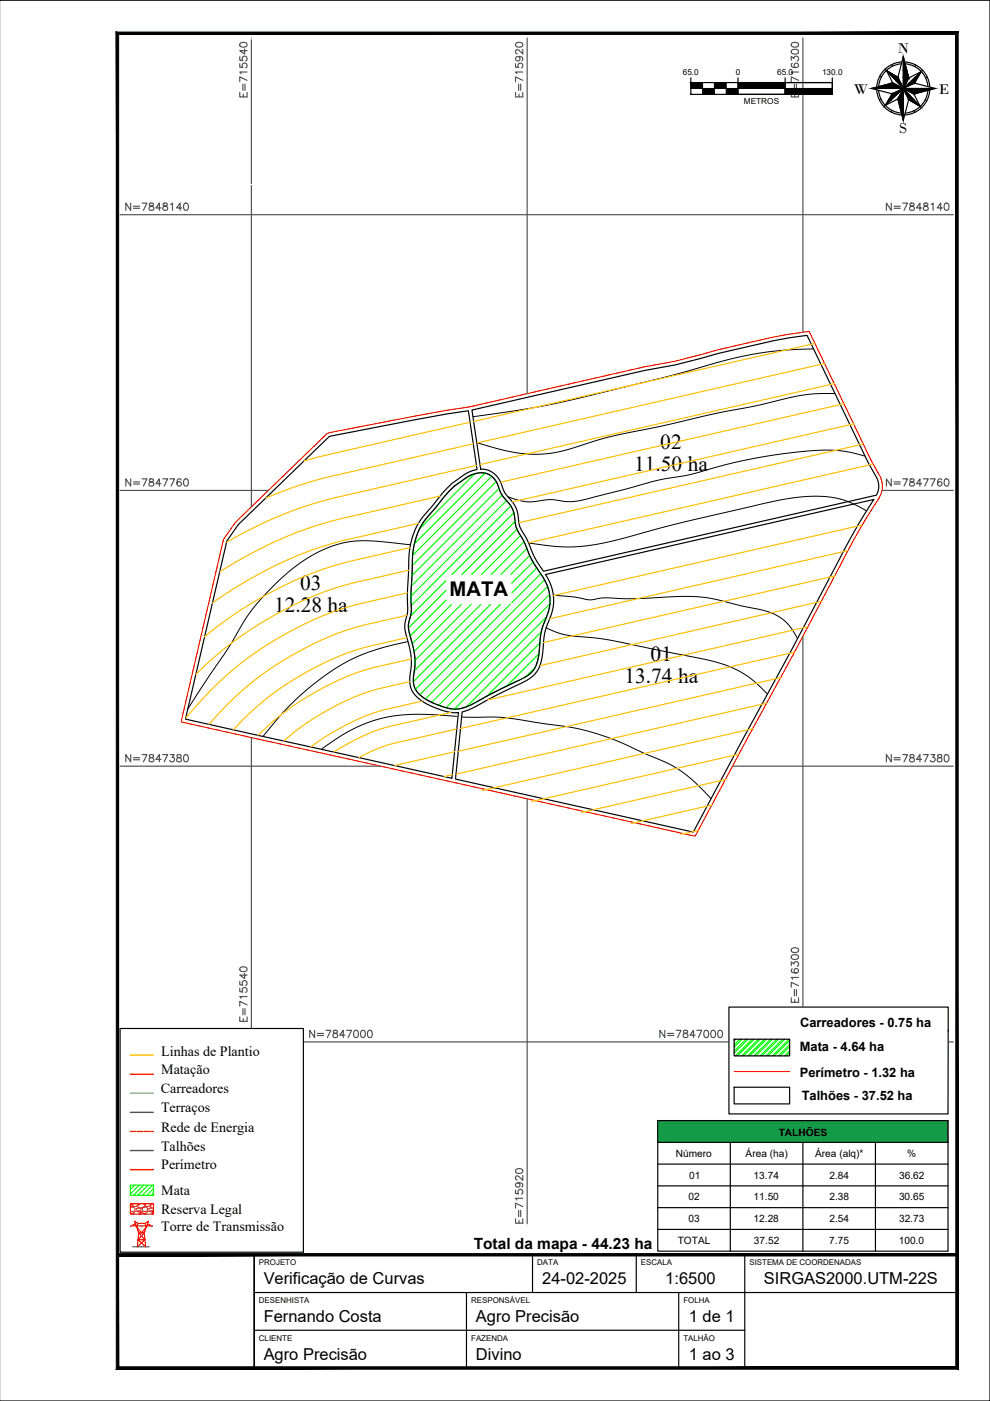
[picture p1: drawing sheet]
<svg xmlns="http://www.w3.org/2000/svg" width="210mm" height="297mm" viewBox="0 0 210 297" stroke-linecap="round" stroke-linejoin="round" font-family="sans-serif">
<!-- layer: App -->
<g fill="none" stroke="#0f0" stroke-width=".25">
<path d="M95.3 104.1l1-1 2.3-1.7 2.1-1 1.2-.2 .9 .1 .9 .3 1 .8 .7 1 1 2.5 1.7 2.1 .6 1 .3 1 .5 3 1.6 2.9 1.6 3.7 3.1 5 .6 1.9 .2 1.6-.2 2.3-1.7 4.7-.7 5.9-.4 1.3-.6 .9-.8 .8-1 .7-6.7 3.2-4.5 2.5-1.8 .7-1.5 .2-2.3-.3-3.2-1.2-1.9-1.2-1.2-1.4-.3-.7-.2-1.1 .4-3.5-.1-1.9-1.3-6.1 .6-3.4-.1-3.5 .4-8.7 .7-3.2 .7-1.9 .9-1.5zM100.6 100.5l-11.6 11.6M102.8 100.3l-14.9 15M104.2 101l-16.7 16.7M105.2 102.1l-17.8 17.8M105.8 103.6l-18.4 18.4M106.5 105l-19.3 19.2M107.4 106.1l-20.3 20.3M108.3 107.3l-21.1 21.1M108.9 108.7l-13 13.1M109.2 110.5l-11.3 11.3M109.6 112.2l-9.6 9.6"/>
<path d="M110.4 113.5l-8.3 8.3M111.1 114.8l-7 7M111.7 116.3l-5.5 5.5M112.3 117.8l-4 4M113 119.2l-4.5 4.5M94.5 123.1l-7.5 7.5M94.5 125.2l-7.9 7.9M94.5 127.3l-7.5 7.5M95.7 128.2l-8.3 8.3M97.8 128.2l-10 10M99.9 128.2l-11.9 11.8M102 128.2l-14.2 14.1"/>
<path d="M104 128.2l-16.4 16.3M106.1 128.2l-18 18M108.2 128.2l-19.2 19.1M113.8 120.4l-5.3 5.3M114.3 138.6l-6.9 6.9M114.5 136.4l-11.3 11.2M114.7 121.7l-6.2 6.1M114.8 134l-15.9 15.9M115.4 122.9l-25.2 25.3M115.9 130.8l-19.6 19.5M116.1 124.4l-24.6 24.5M116.5 126l-23.5 23.5"/>
<path d="M116.6 128l-22 22M113.5 141.5l-2 1.9M28.6 251.3l-1 .9M29.5 251.3l-1.9 1.8M30.5 251.3l-2.2 2.2M31.4 251.3l-2.2 2.2M32.3 251.3l-2.1 2.2M32.6 252l-1.5 1.5M32.6 252.9l-.6 .6"/>
</g>
<path d="M49.9 110.8l19.4-18.8 .4-.2a643.2 643.2 0 0 1 29.4-5.5l37.5-8.5a99.6 99.6 0 0 0 15.5-3.6 127.1 127.1 0 0 1 19.3-3.9h.2l13.1 27.3 2 3.6 .3 1.2 .1 1-.2 1.1-.6 1.2a132.7 132.7 0 0 0-7.7 13.2l-10.2 19.4-10.4 19.2-10.6 19.8-109-24.2 9-38.7z" fill="none" stroke="#f00" stroke-width=".25"/>
<path d="M100.1 86.9l36.6-8.4 6.5-1.1 9.1-2.5 11.6-2.6 7.2-1.2 12.9 26.9 1.9 3.4 .4 1.3v1.1l-.6 1.2-70.5 16.1-1.9-3-1.4-3.5-1.6-2.8-.6-3.2-.4-1.2-2.3-3-1.1-2.7-.7-.9-1.1-.8-1-.4-1.2-.1zM50.8 110.9l19.2-18.4 17.5-3.4 11.8-2 1.8 12.4-1.1 .4-1.2 .5-3.3 2.4-1.5 1.6-4 4.8-1.8 2.7-.9 2.6-.5 2.4-.4 8.7v3.9l-.6 3.1 .2 1.5 1.1 4.8 .1 2.2-.3 3.3 .2 1.4 .4 .9 1.5 1.6 2.3 1.4 3.5 1.2 2.4 .2-1.4 13.9-56.5-12.5 8.8-37.8zM95.3 104.1l1.1-1.1 2.2-1.6 2.1-1 1.2-.2 .9 .1 .9 .3 1 .8 .7 1 1 2.5 1.7 2.1 .6 1 .3 1 .5 3 1.6 2.9 1.6 3.7 3.1 5 .6 1.9 .2 1.6-.2 2.3-1.7 4.7-.7 5.9-.4 1.3-.6 .9-.8 .8-1 .7-6.7 3.2-4.5 2.5-1.8 .7-1.5 .2-2.3-.3-3.2-1.2-1.9-1.2-1.2-1.4-.3-.7-.2-1.1 .4-3.5-.1-1.9-1.3-6.1 .6-3.4-.1-3.5 .4-8.7 .7-3.2 .7-1.9 .9-1.5zM115.7 121.8l69.6-15.9-3.1 5-3.2 5.7a1484.8 1484.8 0 0 1-21.7 40.5l-10.3 19.3-50.4-11.2 1.4-14.3 2.2-.8 4.9-2.6 6.4-3.2 1.8-1.2 1-1.6 .7-2.3 .5-5.1 1.5-4.3 .4-1.9-.1-1.6-.3-1.6-.5-1.5z" fill="none" stroke="#000" stroke-width=".25"/>
<!-- layer: Legenda -->
<path d="M25.5 218.1h38.8v47.4h-38.8zM154.6 213.5h46.4v22.7h-46.4zM155.7 230.5h11.7v3.5h-11.7zM155.7 220.3h11.7v3.6h-11.7z" fill="none" stroke="#000" stroke-width=".25"/>
<path d="M139.5 237.6h61.5l-61.5 4.6zM139.5 242.2h61.5v-4.6z" fill="#139b48" stroke="#139b48" stroke-width=".21"/>
<path d="M139.5 237.6h61.5v27.7h-61.5zM139.5 242.2h61.5M139.5 246.8h61.5M139.5 251.4h61.5M139.5 256h61.5M154.8 242.2v23.1M170.2 242.2v23.1M185.6 242.2v23.1M139.5 260.7h61.5" fill="none" stroke="#000" stroke-width=".25"/>
<!-- layer: Legenda -->
<path d="M155.7 227.2h11.7M27.6 255.2h5v2.2h-5z" fill="none" stroke="#f00" stroke-width=".25"/>
<g fill="none" stroke="#0f0" stroke-width=".25">
<path d="M156.9 220.3l-1.2 1.3M157.3 220.3l-1.6 1.7M158.2 220.3l-2.5 2.6M158.6 220.3l-2.9 3M159.5 220.3l-3.6 3.6M159.9 220.3l-3.5 3.6M160.8 220.3l-3.6 3.6M161.2 220.3l-3.5 3.6M162.1 220.3l-3.6 3.6M162.5 220.3l-3.5 3.6M163.4 220.3l-3.6 3.6M163.8 220.3l-3.5 3.6"/>
<path d="M164.7 220.3l-3.6 3.6M165.1 220.3l-3.5 3.6M166 220.3l-3.6 3.6M166.4 220.3l-3.5 3.6M167.3 220.3l-3.6 3.6M167.4 221.5l-2.4 2.4M167.4 222.8l-1.1 1.1M167.4 220.6l-3.2 3.3M167.4 221.9l-1.9 2M167.4 223.2l-.6 .7M27.6 251.3h5v2.2h-5z"/>
</g>
<!-- layer: MALHA -->
<g fill="none" stroke="#505050" stroke-width=".25">
<path d="M53.3 8.1v99.4M109.3 19.6v.9h1.5v-.9M109.3 13.5v.7l.7 .1a.54 .54 0 0 1 0-.8 .54 .54 0 0 1 .8 .1 .54 .54 0 0 1-.2 .8M109.4 9.2l.6-.2a.66 .66 0 0 1 .8 .6 .89 .89 0 0 1-1.5 0zM109.8 12a.48 .48 0 0 1 .4 .6 .48 .48 0 0 1-.7 .2 .48 .48 0 0 1 0-.7l.3-.1a.72 .72 0 0 1 1 .6l-.2 .3M110 17.8v1.4M110 20v.5M110.4 17.8v1.4M110.8 17l-1.5-.7v1M110.8 15.3h-1.5l.3 .3M110.8 10.4v1.1l-.7-.8-.5-.2-.2 .2-.1 .4 .4 .3M111.8 8.1v75.4"/>
<path d="M170.2 8.1v62.3M25.5 45.5h176.6M25.5 104h31.4M27.7 101.5v1.6l-1-1.6v1.6M28.3 102.2h1.3M28.3 102.6h1.3M30.1 101.5h1.1l-.8 1.6M31.7 101.6v.4l.5 .2a.44 .44 0 0 1 .4 .4 .44 .44 0 0 1-.4 .5l-.5-.1-.1-.2a.76 .76 0 0 1 .9-.8v-.3a.58 .58 0 0 0-.8-.1zM34.2 102.5h-1.1l.7-1v1.6M34.5 101.5h1l-.7 1.6M36 101.5h1l-.7 1.6M38.4 101.7l-.1-.1a.5 .5 0 0 0-.7 .2 .9 .9 0 0 0 .4 1.3 .48 .48 0 0 0 .5-.5 .48 .48 0 0 0-.5-.5 .48 .48 0 0 0-.5 .4"/>
<path d="M39.1 101.6a.5 .5 0 0 1 .8 .2v.4a.66 .66 0 0 1-.5 .9 .98 .98 0 0 1-.3-1.5zM187 104h15.1M189 101.5v1.6l-1.1-1.6v1.6M189.6 102.2h1.3M189.6 102.6h1.3M191.4 101.5h1l-.7 1.6M193 101.6v.4l.4 .2a.44 .44 0 0 1 .5 .4 .44 .44 0 0 1-.4 .5l-.5-.1-.2-.2a.77 .77 0 0 1 .9-.8l.1-.3a.57 .57 0 0 0-.8-.1zM195.4 102.5h-1.1l.7-1v1.6M195.8 101.5h1l-.7 1.6M197.2 101.5h1.1l-.8 1.6M199.7 101.7l-.1-.1a.5 .5 0 0 0-.7 .2 .9 .9 0 0 0 .3 1.3 .48 .48 0 0 0 .5-.5 .48 .48 0 0 0-.4-.5 .48 .48 0 0 0-.5 .4M200.4 101.6a.5 .5 0 0 1 .7 .2l.1 .4a.66 .66 0 0 1-.6 .9 .99 .99 0 0 1-.2-1.5z"/>
<path d="M170.2 134.9v78.6M53.3 156.4v61.7M25.5 162.4h55.2M111.8 169.4v90.1M155.3 162.4h46.8M64.3 220.9h90.3M201 220.9h1.1M109.3 258.4v.9h1.5v-.9M109.3 252.3v.7l.7 .1a.54 .54 0 0 1-.1-.8 .54 .54 0 0 1 .9 .1 .54 .54 0 0 1-.2 .8M109.4 248l.6-.2a.66 .66 0 0 1 .8 .6 .89 .89 0 0 1-1.5 0zM109.8 250.8a.48 .48 0 0 1 .4 .6 .48 .48 0 0 1-.7 .2 .48 .48 0 0 1 0-.8h.3a.72 .72 0 0 1 1 .6l-.2 .3M110 256.6v1.3"/>
<path d="M110 258.8v.5M110.4 256.6v1.3M110.8 255.8l-1.5-.7v1M110.8 254.1h-1.5l.3 .3M110.8 249.2v1.1l-.7-.8-.5-.2-.2 .2-.1 .4 .4 .3"/>
</g>
<!-- layer: Curvas base larga -->
<path d="M172.5 74a75.2 75.2 0 0 0-22.7 3.5 634.7 634.7 0 0 1-35.8 8.8l-13.7 2.1M176.9 83.5a36.2 36.2 0 0 0-11.9 1.4l-4.7 1.1-8.4 1.6-13 3a100.2 100.2 0 0 0-18.2 4.6 26.5 26.5 0 0 1-16.1-.3l-3.5-1M183.3 96.7a29.6 29.6 0 0 0-13.7-.9l-9 1.3-4.7 .9-4.1 1.1a54.7 54.7 0 0 1-11.5 2.5l-11.3 3a41.3 41.3 0 0 1-7.7 1.7h-1.5a14.1 14.1 0 0 0-6.9 .1 11.1 11.1 0 0 1-5.2-1.1M87 115.5l-4-.4a26.5 26.5 0 0 0-11.8 .4 34.6 34.6 0 0 0-14.7 10.2 35 35 0 0 0-5.9 8l-2.3 3.8-8.5 12.9M183.7 108.3l-1-.6a19.4 19.4 0 0 0-12.8-2.3l-2.2 .2a518.7 518.7 0 0 0-38.5 9.3 37.5 37.5 0 0 1-17.1 .2M86.5 136a40.2 40.2 0 0 0-18.2 7.7 56.1 56.1 0 0 0-11 10.5l-1.5 1.9M115.7 133.1a16.9 16.9 0 0 0 7.5 1.9l6.2 .7 18.3 3.7a24.2 24.2 0 0 1 12.2 5l2.8 2.7M117.3 126.2l4.2 .4 2.6 .4a7.7 7.7 0 0 0 3.5-.2h.5a95.3 95.3 0 0 0 15.6-.3 33.9 33.9 0 0 1 12.6 1.7l1.2 .3a20.7 20.7 0 0 1 7.6 2.2 9.6 9.6 0 0 1 3.6 3.9l.4 .8M96.9 151.9l-1.9-.2a39 39 0 0 0-15.5 1 35.6 35.6 0 0 0-11.2 6M97.9 152l2.6 .1a46.9 46.9 0 0 1 13.4 1.1l5.3 .7a54.4 54.4 0 0 1 17.7 5.9l2.4 1.1a25.6 25.6 0 0 1 10.2 7.1l1.2 1.3" fill="none" stroke="#000" stroke-width=".21"/>
<!-- layer: SULCOS MESTRES -->
<g fill="none" stroke="#ffbf00" stroke-width=".25">
<path d="M172.8 72.8l-72.4 16.5M174.8 77.1l-73.7 16.8M99.7 89.5l-30.5 7-4.8 1.3M100.3 94.1l-24.3 5.6a97.6 97.6 0 0 0-19.7 5.9M101 98.7l-24 5.5a88.3 88.3 0 0 0-29 10.8M176.9 81.3l-75.1 17.2M178.9 85.6l-72.8 16.6M181 89.9l-72.4 16.5M183 94.1l-73 16.7M185.1 98.4l-73 16.7M86.9 116.1l-7.2 1.7a79.4 79.4 0 0 0-36.3 17.2M88.7 111l-9.6 2.2a82.8 82.8 0 0 0-34.1 14.7"/>
<path d="M93.3 105.2l-15.3 3.5a85.5 85.5 0 0 0-31.4 12.5M179.8 116.7l-63.3 14.5M182.8 111.3l-65.5 15M86.3 135.2l-2.5 .6a61.6 61.6 0 0 0-34.3 18.9M86.3 130.5l-3.5 .8a66.3 66.3 0 0 0-38.5 22.3M86.4 125.7l-4.6 1.1a71.5 71.5 0 0 0-42.4 25.4M86.6 120.9l-5.9 1.4a75.3 75.3 0 0 0-39.2 20.7M87.2 139.7l-2.4 .6a57 57 0 0 0-30.1 15.6M168.4 138.3l-70.8 16.1M171.3 132.9l-68 15.5M174.1 127.5l-59.6 13.6M177 122.1l-61.8 14.1"/>
<path d="M86.9 144.5l-1.8 .4a51.9 51.9 0 0 0-24.9 12.2M89.5 148.7l-3.4 .7a46.2 46.2 0 0 0-20.2 9M95.6 151l-9.1 2.1a39.9 39.9 0 0 0-15.7 6.4M96.4 159.4l-12.7 2.9M96.9 154.6l-9.6 2.1a33.7 33.7 0 0 0-11.2 3.9M156.7 159.9l-44 10M159.6 154.5l-57.4 13.1M162.5 149.1l-65.8 15M165.5 143.7l-68.3 15.6M95.9 164.2l-1.8 .4M148 176.1l-3.6 .8M150.9 170.7l-17.1 3.9"/>
<path d="M153.8 165.3l-30.5 7"/>
</g>
<!-- layer: PERIMETRO -->
<g fill="none" stroke="#cd2027" stroke-width=".21">
<path d="M27.6 257.2l.5 .2M27.6 256l.5-.1 .4 .1 .2 .4-.2 .4-.4 .1-.5-.1M27.8 255.2l.3 .2-.2 .4-.3 .2M28.1 255.2l.2 .6h.6l.6-.6M28.1 257.4h.1M28.1 257.4l.6-.6 .7 .1 .2 .5M28.9 256.2l.5-.1 .6 .2v.1l-.2 .3h-.7l-.2-.3zM29.6 256.9h.5l-.4 .3zM29.6 255.2l-.4 .5 .2 .3 .6 .1 .6-.3 .1-.4-.3-.2M29.7 257.4l.3-.3 .7 .3M29.7 257.4h.1M30.1 256.4l.2 .4 .4 .1 .5-.1 .1-.4-.1-.4-.5-.1-.4 .1-.1 .4"/>
<path d="M30.7 255.2l.2 .6h.6l.6-.6M30.8 257.4h.1M30.8 257.4l.6-.6 .6 .1 .3 .5M32.3 255.2l-.4 .5 .1 .3 .6 .1M32.4 257.4h.1M32.6 256.2h-1l-.1 .2 .3 .3h.6l.2-.2M32.6 257.2l-.2 .2M32.6 256.8l-.3 .1 .1 .3 .2-.1"/>
</g>
<!-- layer: Legenda -->
<path d="M27.6 223.7h4.9" fill="none" stroke="#ffbf00" stroke-width=".3"/>
<path d="M27.6 227.7h4.9M27.6 239.9h.5M28.3 239.9h.5M29.1 239.9h.5M29.8 239.9h.5M30.6 239.9h.5M31.3 239.9h.5M32.1 239.9h.4M27.6 248h4.9" fill="none" stroke="#f00" stroke-width=".3"/>
<path d="M27.6 231.8h4.9" fill="none" stroke="#00bfff" stroke-width=".3"/>
<path d="M27.6 235.8h4.9M27.6 243.9h4.9" fill="none" stroke="#545454" stroke-width=".3"/>
<!-- layer: Torre -->
<path d="M28.7 259.5l-.9 .4h4.4l-.9-.4M29.3 259.4h1.4l.3 .8-1 1.2-1-1.2zM29.3 259.4l-.8-.5 .9 2.5M30.7 259.4l.8-.5-.9 2.5h-1.2M29.3 262.9h1.4M29.4 261.4l1.3 1.5-1.6 1.4zM30.6 261.4l.3 2.9-1.6-1.4z" fill="none" stroke="#f00" stroke-width=".25"/>
<path d="M28.1 264.3h3.5" fill="none" stroke="#00f" stroke-width=".25"/>
<!-- layer: aisladores -->
<g fill="none" stroke="#f0f" stroke-width=".25">
<path d="M27.8 259.9h.1M27.8 260h.1M30 259.9h.1M30 260h.1M32.2 259.9h.1M32.2 260h.1"/>
<circle cx="27.8" cy="260.1" r=".01"/>
<circle cx="30" cy="260.1" r=".01"/>
<circle cx="32.2" cy="260.1" r=".01"/>
</g>
<!-- layer: FOLHAS ABNT -->
<path d="M26.3 8.3h38.7v30.8h-38.7zM171 270.7h21.3v21.3h-21.3z" fill="none" stroke="#fff" stroke-width=".25"/>
<g fill="#000" stroke="#000" stroke-width=".21">
<path d="M25.2 7.3h177.5l.5-.5zM24.7 6.8h178.5l-178 .5zM24.7 6.8l.5 283v-282.5zM24.7 6.8l.5 283-.5 .5zM25.2 289.8l-.5 .5 178-.5zM24.7 290.3l178-.5 .5 .5zM202.7 7.3v282.5l.5 .5zM202.7 7.3l.5-.5v283.5z"/>
<path d="M24.9 265.8v.5l178-.5zM24.9 266.3l178-.5v.5z"/>
</g>
<path d="M-.1 0h210v297h-210M53.9 274h149M98.9 274v16M112.9 266v8M134.9 266v8M143.9 274v16M157.9 266v24M53.9 290v-24v24M53.9 282h104" fill="none" stroke="#000" stroke-width=".25"/>
<!-- layer: VPORTS -->
<path d="M24.9 7h178v283h-178z" fill="none" stroke="#000" stroke-width=".21"/>
<g fill="#000" stroke="#000" stroke-width=".21">
<path d="M187.9 14.9l.4 .3zM189.2 17.6h.1zM190.5 17.6h.5l.5 1.2zM191.5 12l.8 2.9h-.8zM191.5 17.6h.6l-.6 1.2zM189.2 19.9l2.3-1.1-1.2 1.1zM191.5 18.8v1.1h-.6zM191.5 18.8l1.1 1.1h-.5zM191.5 18.8h6.8l-4.4 1.1zM194 16.4h.6l-.7 1.2zM194 16.4l1.3-1.2-.7 1.2zM188.4 21.1h.6l-1.3 1.2z"/>
<path d="M190.4 21h1.1v1.6zM192.7 21.1h1l1.2 1.2z"/>
<path d="M146.5 17.5l2.5 1.3v-1.3zM146.5 17.5l2.5 1.3h-2.5z"/>
<path d="M149 18.8l2.5 1.2v-1.2zM149 18.8l2.5 1.2h-2.5z"/>
<path d="M151.5 17.5l2.5 1.3v-1.3zM151.5 17.5l2.5 1.3h-2.5z"/>
<path d="M154 18.8l2.5 1.2v-1.2zM154 18.8l2.5 1.2h-2.5z"/>
<path d="M156.5 17.5l10 1.3v-1.3zM156.5 17.5l10 1.3h-10z"/>
<path d="M166.5 18.8l10 1.2v-1.2zM166.5 18.8l10 1.2h-10z"/>
<path d="M188.1 15.2l2.3 1.2zM188.1 15.2l2.3 1.2h-1.1z"/>
<path d="M189.2 17.6l2.3 1.2zM184.8 18.8l4.4-1.2 2.3 1.2z"/>
<path d="M189.2 19.9l-.2 1.2 1.3-1.2zM189.2 19.9l-.2 1.2h-.6z"/>
<path d="M189.3 16.4l1.7 1.2-.6-1.2zM189.3 16.4l1.7 1.2h-.5z"/>
<path d="M191.5 18.8l2.4 1.1zM193.7 19.9h.2z"/>
<path d="M190.9 19.9l.6 1.1v-1.1zM190.9 19.9l.6 1.1h-1.1z"/>
<path d="M191.5 14.9l1.2 1.6-.4-1.6zM191.5 14.9l1.2 1.6h-1.2z"/>
<path d="M192.1 19.9l1.6 1.2-1.1-1.2zM192.1 19.9l1.6 1.2h-1z"/>
<path d="M191.5 16.5l.6 1.1 .6-1.1zM191.5 16.5l.6 1.1h-.6z"/>
<path d="M192.7 17.6h1.2l.1-1.2zM191.5 18.8l1.2-1.2h1.2z"/>
<path d="M190.4 21l.4 1.6h.7zM190.8 22.6h.7v2.9z"/>
<path d="M192.7 21.1l2.2 1.2zM194.7 22.3l.4 .3z"/>
</g>
<g fill="none" stroke="#000" stroke-width=".25">
<path d="M146.5 17.5h30v2.5h-30zM146.5 16.5v1M156.5 17.5h10v2.5h-10zM156.5 16.5v1M166.5 17.5h10v2.5h-10zM176.5 16.5v1M184.8 18.8h13.5M185.9 19a5.6 5.6 0 0 0 5.3 5.4M186.3 19.1a5.2 5.2 0 0 0 4.8 4.9M186.5 16.1l.4 .2M187.7 14.7l3.8 4.1-4.1 3.8M189.1 13.7l.1 .3"/>
<path d="M189.2 19.9l-1.5 2.4 2.7-1.3M189.3 17.6l-4.5 1.2 4.4 1.1M190.4 16.4l1.1-4.4 1.2 4.5M190.4 16.4l-2.5-1.5 1.4 2.7M190.4 16.4l1.1 2.4-2.2-1.2M191.1 13.5a5.2 5.2 0 0 0-4.8 4.9M191.2 13.1a5.6 5.6 0 0 0-5.3 5.4M191.5 12v13.5M191.5 18.8l3.9 4.1M191.5 18.8l-2.3 1.1M191.5 18.8l-1.1 2.2M191.8 13.1a5.6 5.6 0 0 1 5.3 5.4"/>
<path d="M191.9 13.5a5.2 5.2 0 0 1 4.8 4.9M192.7 16.5l2.6-1.3-1.4 2.4M192.7 16.5l-1.2 2.3M193.8 19.9l1.3 2.7-2.4-1.5M193.8 19.9l-2.3-1.1 1.2 2.3M193.9 17.6l4.4 1.2-4.5 1.1M193.9 17.6l-2.4 1.2M194.1 13.8l-.1 .3M195.6 14.9l-4.1 3.9M196.6 16.3l-.4 .2M196.7 19.1a5.2 5.2 0 0 1-4.8 4.9M197.1 19a5.6 5.6 0 0 1-5.3 5.4"/>
<path d="M186.8 21l-.4 .2M189.1 23.4l-.2 .3M190.4 21l1.1 4.5 1.2-4.4M193.8 23.5l.2 .3M196.2 21.2l.3 .2"/>
</g>
<g font-size="4.5">
<text x="140" y="95.2">02</text>
<text x="134.4" y="99.8">11.50 ha</text>
<text x="63.6" y="125.1">03</text>
<text x="58.1" y="129.7">12.28 ha</text>
<text x="138" y="140.2">01</text>
<text x="132.4" y="144.8">13.74 ha</text>
</g>
<g font-size="4.4" fill="#505050">
<text x="53.6" y="21.9" transform="rotate(-90 53.6 21.9)">E=715540</text>
<text x="25.8" y="45.9">N=7848140</text>
<text x="187" y="45.9">N=7848140</text>
<text x="25.8" y="162.6">N=7847380</text>
<text x="187" y="162.6">N=7847380</text>
<text x="170.4" y="213.8" transform="rotate(-90 170.4 213.8)">E=716300</text>
<text x="53.6" y="217.7" transform="rotate(-90 53.6 217.7)">E=715540</text>
<text x="64.9" y="221.2">N=7847000</text>
<text x="139" y="221.2">N=7847000</text>
</g>
<text font-size="4.4" x="170.4" y="21.9" transform="rotate(-90 170.4 21.9)">E=716300</text>
<text font-size="4.3" x="95.3" y="126.5">MATA</text>
<g font-size="3.5">
<text x="55.9" y="272.3">Verificação de Curvas</text>
<text x="115" y="272.3">24-02-2025</text>
<text x="141.1" y="272.3">1:6500</text>
<text x="162" y="272.3">SIRGAS2000.UTM-22S</text>
<text x="55.9" y="280.3">Fernando Costa</text>
<text x="100.9" y="280.3">Agro Precisão</text>
<text x="146" y="280.3">1 de 1</text>
<text x="55.9" y="288.3">Agro Precisão</text>
<text x="100.9" y="288.3">Divino</text>
<text x="146" y="288.3">1 ao 3</text>
</g>
<text font-size="3.3" x="100.4" y="264.9">Total da mapa - 44.23 ha</text>
<g font-size="3.1">
<text x="190.3" y="11.3">N</text>
<text x="181" y="20">W</text>
<text x="199" y="20">E</text>
<text x="190.7" y="28.2">S</text>
</g>
<g font-size="3">
<text x="34.2" y="223.8">Linhas de Plantio</text>
<text x="34.2" y="227.8">Matação</text>
<text x="34.1" y="231.8">Carreadores</text>
<text x="34.1" y="235.8">Terraços</text>
<text x="34.2" y="239.9">Rede de Energia</text>
<text x="34.1" y="244">Talhões</text>
<text x="34.2" y="248">Perímetro</text>
<text x="34.2" y="253.3">Mata</text>
<text x="34.2" y="257.3">Reserva Legal</text>
<text x="34.2" y="260.9">Torre de Transmissão</text>
</g>
<g font-size="2.7">
<text x="169.6" y="217.7">Carreadores - 0.75 ha</text>
<text x="169.6" y="222.9">Mata - 4.64 ha</text>
<text x="169.6" y="228.3">Perímetro - 1.32 ha</text>
<text x="170" y="233.3">Talhões - 37.52 ha</text>
</g>
<g font-size="2.1">
<text x="143.3" y="245.3">Número</text>
<text x="158.1" y="245.2">Área (ha)</text>
<text x="165.1" y="240.8">TALHÕES</text>
<text x="172.8" y="245.2">Área (alq)*</text>
<text x="192.4" y="245.3">%</text>
<text x="146.1" y="249.9">01</text>
<text x="159.8" y="249.9">13.74</text>
<text x="175.9" y="249.9">2.84</text>
<text x="190.6" y="249.9">36.62</text>
<text x="146" y="254.5">02</text>
<text x="159.8" y="254.5">11.50</text>
<text x="175.8" y="254.5">2.38</text>
<text x="190.6" y="254.5">30.65</text>
<text x="143.7" y="263.7">TOTAL</text>
<text x="146" y="259.1">03</text>
<text x="159.8" y="259.1">12.28</text>
<text x="159.9" y="263.7">37.52</text>
<text x="175.8" y="263.7">7.75</text>
<text x="175.9" y="259.1">2.54</text>
<text x="190.6" y="263.7">100.0</text>
<text x="190.6" y="259.1">32.73</text>
</g>
<g font-size="1.7">
<text x="144.8" y="15.9">65.0</text>
<text x="156" y="15.9">0</text>
<text x="164.8" y="15.9">65.0</text>
<text x="174.3" y="15.9">130.0</text>
<text x="157.7" y="22.1">METROS</text>
<text x="54.9" y="268.2">PROJETO</text>
<text x="113.9" y="268.2">DATA</text>
<text x="135.9" y="268.2">ESCALA</text>
<text x="158.9" y="268.2">SISTEMA DE COORDENADAS</text>
<text x="54.9" y="276.2">DESENHISTA</text>
<text x="99.9" y="276.2">RESPONSÁVEL</text>
<text x="144.9" y="276.2">FOLHA</text>
<text x="54.9" y="284.2">CLIENTE</text>
<text x="99.9" y="284.2">FAZENDA</text>
<text x="144.9" y="284.2">TALHÃO</text>
</g>
</svg>
